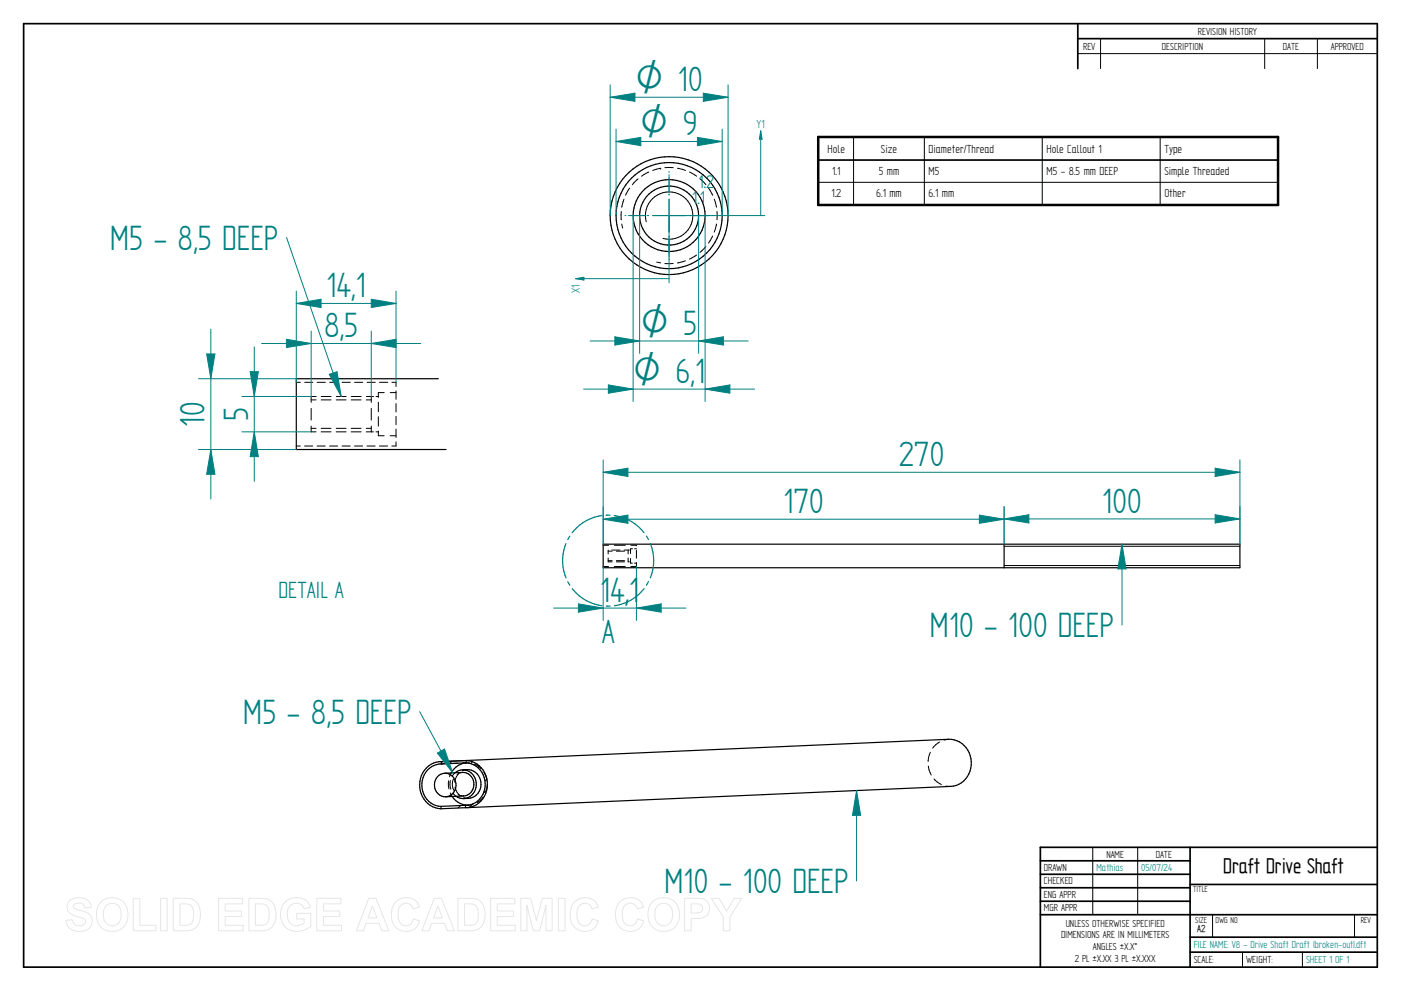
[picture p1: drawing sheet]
<svg xmlns="http://www.w3.org/2000/svg" width="594mm" height="420mm" viewBox="0 0 594 420" stroke-linecap="round" stroke-linejoin="round" font-family="sans-serif">
<g fill="none" stroke="#000" stroke-width=".72">
<path d="M10 10h574v400h-574zM457 10v19.1M457 16.4h127M504.6 359.2v50.8M584 359.2h-142.9v50.8M441.1 365h63.5M441.1 370.7h63.5M441.1 376.4h63.5M504.6 375h79.4M441.1 382.1h63.5M441.1 387.8h142.9M504.6 397.3h79.4"/>
<path d="M504.6 403.7h79.4"/>
</g>
<g fill="none" stroke="#000" stroke-width=".42">
<path d="M466.7 16.4v12.7M536.3 16.4v12.7M558.6 16.4v12.7M457 22.7h127M267 79.8l-1.7 3M270.6 75.8l-2.5 2.5M275.1 72.9l-3.1 1.8M280.1 71.3l-3.3 1M280.2 71.3h.1M281.9 71.1h3.6M287.3 71.3l3.4 1M292.4 72.9l3 1.8"/>
<path d="M296.9 75.8l2.4 2.5M300.4 79.8l1.8 3M263.4 89.7v3.5M263.6 95l.4 1.7M264.6 84.5l-1 3.4M274 94a10 10 0 0 1 8.8-12.6 10 10 0 0 1 10.9 10.8 10 10 0 0 1-12.6 8.9M302.9 84.5l.9 3.3M303.8 95l-.9 3.4M303.8 95h.1M304 89.7v3.5M278.5 111.1l1.7 .4M285.4 111.7h-3.5"/>
<path d="M290.7 110.6l-3.4 .9M295.4 108.1l-3.1 1.8M299.3 104.5l-2.5 2.5M302.2 100.1l-1.8 3M255.8 231.2h2.3M257.9 233.2v1.7M257.9 236.6v1.6h1.7M257.9 233.7h1.7M257.9 237.7h1.7M259.4 233.2h3.5M260.5 231.2h4.7M261.4 238.2h3.4"/>
<path d="M261.4 233.7h3.4M261.4 237.7h3.4M264.7 233.2h2M266.4 236.6v1.6h.3M266.4 233.2v1.7M267 238.2h.4M267.1 233.2h.3M267.4 236.8v2h.8M267.5 231.2h2.4v.2M268.2 232.7h-.8v2M269 238.8h.9M269.1 232.7h.8"/>
<path d="M269.9 233.3v3.4M269.9 238.5v1.7h-2.4M425.8 239.8h100M425.8 231.6h100M255.8 240.2h2.3M260.5 240.2h4.6M463.4 359.2v28.6M482.4 359.2v28.6M514.2 387.9v9.4M574.4 387.9v9.4M526.9 403.7v6.3M552.3 403.7v6.3"/>
</g>
<g fill="none" stroke="#000" stroke-width=".51">
<path d="M255.8 230.7h270v10h-270zM425.8 230.7v10"/>
<circle cx="283.7" cy="91.4" r="25"/>
<circle cx="283.7" cy="91.4" r="12.5"/>
<circle cx="283.7" cy="91.4" r="15.3"/>
<circle cx="283.7" cy="91.4" r="22.5"/>
</g>
<path d="M283.7 91.4v28.5M244.1 118.2h39.6M244.1 118.2l3.5-.6v1.1z" fill="none" stroke="#008080" stroke-width=".42"/>
<path d="M244.1 118.2l3.5-.6v1.1z" fill="#008080"/>
<path d="M322.6 55.5l.6 3.5h-1.2zM322.6 55.5v35.9M283.7 91.4h40.6" fill="none" stroke="#008080" stroke-width=".42"/>
<path d="M322.6 55.5l.6 3.5h-1.2z" fill="#008080"/>
<path d="M361.9 58.1v28.8M392 58.1v28.8M442 58.1v28.8M491.9 58.1v28.8M347 77.3h194.9" fill="none" stroke="#000" stroke-width=".42"/>
<path d="M347 67.9h194.9" fill="none" stroke="#000" stroke-width=".72"/>
<path d="M347 58.1h194.9v28.8h-194.9z" fill="none" stroke="#000" stroke-width="1.1"/>
<g fill="none" stroke="#008080" stroke-width=".42">
<path d="M258.7 36v55.4M298.2 39.5l10.5 1.7-10.5 1.8zM308.7 36v55.4M283.7 72.6v.5M283.7 74v7.7M265 91.4h.4M266.4 91.4h7.6M274.6 91.4h.4M276.7 91.4h14M283.7 84.4v14M283.7 82.3v.3M292.5 91.4h.4"/>
<path d="M293.4 91.4h7.7M302 91.4h.5M283.7 100.2v.4M283.7 101.1v7.7M283.7 109.7v.5"/>
</g>
<path d="M298.2 39.5l10.5 1.7-10.5 1.8z" fill="#008080"/>
<path d="M258.7 41.2l10.5-1.7v3.5z" fill="none" stroke="#008080" stroke-width=".42"/>
<path d="M258.7 41.2l10.5-1.7v3.5z" fill="#008080"/>
<path d="M258.7 41.2h50M261.2 54.7v36.7M295.7 58.3l10.5 1.7-10.5 1.8zM306.2 54.7v36.7" fill="none" stroke="#008080" stroke-width=".42"/>
<path d="M295.7 58.3l10.5 1.7-10.5 1.8z" fill="#008080"/>
<path d="M261.2 60l10.5-1.7v3.5z" fill="none" stroke="#008080" stroke-width=".42"/>
<path d="M261.2 60l10.5-1.7v3.5z" fill="#008080"/>
<path d="M261.2 60h45M268.5 91.4v78.8M299 91.4v78.8M258 163.2l10.5 1.8-10.5 1.7z" fill="none" stroke="#008080" stroke-width=".42"/>
<path d="M258 163.2l10.5 1.8-10.5 1.7z" fill="#008080"/>
<path d="M299 165l10.5-1.8v3.5z" fill="none" stroke="#008080" stroke-width=".42"/>
<path d="M299 165l10.5-1.8v3.5z" fill="#008080"/>
<path d="M271.2 91.4v58.4M296.2 91.4v58.4M260.7 142.8l10.5 1.8-10.5 1.7zM247.5 165h72.5" fill="none" stroke="#008080" stroke-width=".42"/>
<path d="M260.7 142.8l10.5 1.8-10.5 1.7z" fill="#008080"/>
<path d="M296.2 144.6l10.5-1.8v3.5z" fill="none" stroke="#008080" stroke-width=".42"/>
<path d="M296.2 144.6l10.5-1.8v3.5z" fill="#008080"/>
<path d="M250.2 144.6h67M255.8 195v35.7M525.8 195v35.7M255.8 200.2l10.5-1.7v3.5z" fill="none" stroke="#008080" stroke-width=".42"/>
<path d="M255.8 200.2l10.5-1.7v3.5z" fill="#008080"/>
<path d="M515.3 198.5l10.5 1.7-10.5 1.8z" fill="none" stroke="#008080" stroke-width=".42"/>
<path d="M515.3 198.5l10.5 1.7-10.5 1.8z" fill="#008080"/>
<path d="M255.8 200.2h270M425.8 214.8v15.9M515.3 218.2l10.5 1.8-10.5 1.7zM525.8 214.8v15.9" fill="none" stroke="#008080" stroke-width=".42"/>
<path d="M515.3 218.2l10.5 1.8-10.5 1.7z" fill="#008080"/>
<path d="M425.8 220l10.5-1.8v3.5z" fill="none" stroke="#008080" stroke-width=".42"/>
<path d="M425.8 220l10.5-1.8v3.5z" fill="#008080"/>
<path d="M255.8 214.9v15.8M415.3 218.4l10.5 1.7-10.5 1.8zM425.8 214.9v15.8M425.8 220h100" fill="none" stroke="#008080" stroke-width=".42"/>
<path d="M415.3 218.4l10.5 1.7-10.5 1.8z" fill="#008080"/>
<path d="M255.8 220.1l10.5-1.7v3.5z" fill="none" stroke="#008080" stroke-width=".42"/>
<path d="M255.8 220.1l10.5-1.7v3.5z" fill="#008080"/>
<path d="M255.8 220.1h170M245.3 256l10.5 1.8-10.5 1.7zM255.8 240.2v22.9M269.9 240.2v22.9" fill="none" stroke="#008080" stroke-width=".42"/>
<path d="M245.3 256l10.5 1.8-10.5 1.7z" fill="#008080"/>
<path d="M269.9 257.8l10.5-1.8v3.5z" fill="none" stroke="#008080" stroke-width=".42"/>
<path d="M269.9 257.8l10.5-1.8v3.5z" fill="#008080"/>
<path d="M125.6 123.4v38.7M157.4 126.9l10.5 1.8-10.5 1.7zM167.9 123.4v38.7M234.8 257.8h56.1" fill="none" stroke="#008080" stroke-width=".42"/>
<g fill="none" stroke="#000" stroke-width=".42">
<path d="M125.6 162.1h1.8M129.2 162.1h3.5M131.9 173.1v5M131.9 169.5h2.1M134.1 168.1h-2.2v2.5M134.5 162.1h3.5M136.2 169.5h4.2M136.2 168.1h4.2M139.8 162.1h3.4M142.6 169.5h4.2M142.6 168.1h4.2M145.1 162.1h3.4"/>
<path d="M148.9 169.5h4.2M149 168.1h4.2M150.4 162.1h3.4M155.3 169.5h2.1M155.7 162.1h3.4M157.4 168.1v2.5M157.4 173.1v5M158.4 168.1h-3M159.5 168.1h.9M160.4 170.6v4M160.4 176.7v4M160.9 162.1h3.5"/>
<path d="M162.9 166.5h-2.5v2M165.5 166.5h2.4M166.2 162.1h1.7v1.8M167.9 165.7v3.6M167.9 171.1v3.6M167.9 176.5v3.6M125.6 189.1h1.7M129.2 189.1h3.4M131.9 180.6v2.5h2.1M131.9 181.6h2.1M134.4 189.1h3.5M136.2 183.1h4.2"/>
<path d="M136.2 181.6h4.2M139.7 189.1h3.5M142.6 183.1h4.2M142.6 181.6h4.2M145 189.1h3.5M148.9 183.1h4.2M148.9 181.6h4.2M150.3 189.1h3.5M155.3 181.6h2.1M155.6 189.1h3.5M157.4 180.6v2.5M158.4 183.1h-3.1"/>
<path d="M159.4 183.1h1M160.4 182.8v1.9h2.5M160.9 189.1h3.5M165.4 184.7h2.5M167.9 181.9v3.6M167.9 187.3v1.8h-1.7"/>
</g>
<path d="M185.9 160.6h-60.3v30h63.5" fill="none" stroke="#000" stroke-width=".51"/>
<path d="M157.4 126.9l10.5 1.8-10.5 1.7z" fill="#008080"/>
<path d="M125.6 128.7l10.5-1.8v3.5z" fill="none" stroke="#008080" stroke-width=".42"/>
<path d="M125.6 128.7l10.5-1.8v3.5z" fill="#008080"/>
<path d="M125.6 128.7h42.3M131.9 140.4v27.7M157.4 140.4v27.7M157.4 145.6l10.5-1.8v3.6z" fill="none" stroke="#008080" stroke-width=".42"/>
<path d="M157.4 145.6l10.5-1.8v3.6z" fill="#008080"/>
<path d="M121.4 143.8l10.5 1.8-10.5 1.8z" fill="none" stroke="#008080" stroke-width=".42"/>
<path d="M121.4 143.8l10.5 1.8-10.5 1.8z" fill="#008080"/>
<path d="M87.6 150.1h3.5l-1.7 10.5zM110.9 145.6h67.5M84.2 160.6h41.4M84.2 190.6h41.4" fill="none" stroke="#008080" stroke-width=".42"/>
<path d="M87.6 150.1h3.5l-1.7 10.5z" fill="#008080"/>
<path d="M89.4 190.6l1.7 10.5h-3.5z" fill="none" stroke="#008080" stroke-width=".42"/>
<path d="M89.4 190.6l1.7 10.5h-3.5z" fill="#008080"/>
<path d="M89.4 139.6v72M102.6 168.1h29.3M102.6 183.1h29.3M107.8 183.1l1.8 10.5h-3.5z" fill="none" stroke="#008080" stroke-width=".42"/>
<path d="M107.8 183.1l1.8 10.5h-3.5z" fill="#008080"/>
<path d="M106.1 157.6h3.5l-1.8 10.5z" fill="none" stroke="#008080" stroke-width=".42"/>
<path d="M106.1 157.6h3.5l-1.8 10.5z" fill="#008080"/>
<path d="M107.8 147.1v57M475.8 230.7v34.3" fill="none" stroke="#008080" stroke-width=".42"/>
<g fill="none" stroke="#000" stroke-width=".42">
<path d="M394.5 318.9l-.9 3.9M398.4 314.6l-1.6 1.2-1.3 1.4M402.2 313.4l-1.9 .4M188.6 323.8l-1.9 .1M190.2 331l.2 3.5M190.9 336.2l.8 1.5M191 330.9l-.2 1.8 .4 1.9M191.3 327.7l-.7 1.6M191.6 322.7l-1 1.1M192.1 336.3l1.3 1.3M192.1 336.3h.1M192.3 330.3l-.5 1.9 .2 1.9 .5 1"/>
<path d="M192.9 333.7l.9 2.3 1.1 1.1M192.9 327.6l-1.2 1.5M194.2 336.9l2.4 .6M194.2 323.6l-3.7 .1M194.5 328l-1 1.3-.7 2.3M196.2 327.5l-2.4 .8M196.7 338.2l1.9 .3M197.4 323.5h1.8M198 323.4l-1.8 .1M198.1 326.3l-2 .5M200.4 323l-.8 .8M201.1 323.9l1.8 1 1.1 1"/>
<path d="M203.2 324.7l-.7 .6M204.9 337.9l-2.6 2.4M205.2 327.4l1.3 3.4M206.4 334.9l-1.4 1.4M206.5 330.4l-.9 .7M206.6 332.7l-.7 3.5M393.7 324.8l.2 1.6 1 2.2M396.1 330.2l1.4 1.4 1.7 1M401.1 333.2l2 .2M195.3 341.5l-1.1 1.1M197.9 341.4h.3M198.3 341.4h.2"/>
<path d="M198.7 341.4h.1M198.7 341.4h-.2M200.4 340.9l-1.4 1.4M200.6 341.1l-1.9 .3"/>
</g>
<g fill="none" stroke="#000" stroke-width=".51">
<path d="M186.7 322.9l215.5-9.5a10.2 10.2 0 0 1 9.2 6.7 10.2 10.2 0 0 1-2.8 11 8.7 8.7 0 0 1-5.5 2.3l-205.2 9M187.3 323.9a9.1 9.1 0 0 0-8.2 6.7 9.1 9.1 0 0 0 3.6 9.9 7.7 7.7 0 0 0 4.3 1.4M187.3 323.9v-1a10.1 10.1 0 0 0-9 6.9 10.1 10.1 0 0 0 3.1 10.9 9 9 0 0 0 5.6 2.2M188.6 327.8a5 5 0 0 0-4.4 5.2 5 5 0 0 0 4.8 4.8M188.6 327.8a5 5 0 0 1 4.8 4.8 5 5 0 0 1-4.4 5.2M188.6 327.8l6.8-.3a5 5 0 0 1 5.6 4.8 5 5 0 0 1-5.2 5.2l-6.8 .3M191.7 337.7l1.5 1.7 1.9 1.3 3.2 .7M192.9 327.6a5.8 5.8 0 0 1 7.1 .3 5.8 5.8 0 0 1 1.6 6.9l-1 1.7a5.3 5.3 0 0 1-4 2.1M193.4 337.6l1.5 .8 1.7 .2M196.1 326.4a6.2 6.2 0 0 1 7.9 5.8 6.2 6.2 0 0 1-7.4 6.4M197.4 323.5l-2 .5-1.9 1.1-2.2 2.6M197.6 323.4l.1-.9a9.2 9.2 0 0 1 8.3 6.3"/>
<path d="M197.6 323.4l-10.3 .5M197.6 323.4a9.1 9.1 0 0 1 8.1 8.6 9.1 9.1 0 0 1-7.2 9.4h-1.1M206 328.8a9.9 9.9 0 0 1-8.6 13.6M187 341.9v1M197.4 341.4v1M197.4 342.4l-10.4 .5M197.4 341.4l-10.4 .5"/>
</g>
<path d="M475.8 230.7l1.7 10.5h-3.5z" fill="#008080"/>
<path d="M475.8 230.7l1.7 10.5h-3.5zM363.2 335.2v38.3" fill="none" stroke="#008080" stroke-width=".42"/>
<path d="M363.2 335.2l1.7 10.5h-3.4z" fill="#008080"/>
<path d="M178 301.7l14 26M363.2 335.2l1.7 10.5h-3.4z" fill="none" stroke="#008080" stroke-width=".42"/>
<path d="M185.5 319.3l3-1.7 3.5 10.1z" fill="#008080"/>
<path d="M121.5 100.6l23.2 67.5M185.5 319.3l3-1.7 3.5 10.1z" fill="none" stroke="#008080" stroke-width=".42"/>
<path d="M139.6 158.7l3.3-1.1 1.8 10.5z" fill="#008080"/>
<path d="M139.6 158.7l3.3-1.1 1.8 10.5z" fill="none" stroke="#008080" stroke-width=".42"/>
<path d="M255.2 218.6a19 19 0 0 0-12.6 7.3M257 218.4h1.7M260.5 218.6a18.7 18.7 0 0 1 12.6 7.2M240 230.5a19.1 19.1 0 0 0 0 14.5M241.6 227.3l-.9 1.5M274.1 227.3l.9 1.5M275.8 230.4a19.1 19.1 0 0 1 0 14.6M240.7 246.6l.9 1.5M242.6 249.6a19.1 19.1 0 0 0 12.7 7.2M257 257h1.7M273.1 249.6a18.8 18.8 0 0 1-12.6 7.2M275 246.6l-.9 1.5" fill="none" stroke="#008080" stroke-width=".51"/>
<g fill="none" stroke="#e6e6e6" stroke-width=".42">
<path d="M29.6 381.8a6.5 6.5 0 0 1 8.5 .8l.6 2.2-2.8 .1a2.7 2.7 0 0 0-2.1-2 2.7 2.7 0 0 0-2.7 1.1 1.87 1.87 0 0 0 2.2 1.8l1.4 .4a4.4 4.4 0 0 1 4 6.2 6.4 6.4 0 0 1-9.1 1.3l-1.2-1.8-.5-1.7 2.7-.3a2.94 2.94 0 0 0 2.6 2.6 2.94 2.94 0 0 0 3.1-1.9 2.67 2.67 0 0 0-2.9-1.8 4.9 4.9 0 0 1-5-4.3l.4-1.6zM43.1 382.1a6.9 6.9 0 0 1 8.2-.5 6.9 6.9 0 0 1 2.8 7.7 6.7 6.7 0 0 1-8 5.5 6.7 6.7 0 0 1-5.1-8.3 6.4 6.4 0 0 1 2.1-4.4zM44.8 384.2a3.9 3.9 0 0 1 4.6-.8 3.9 3.9 0 0 1 2 4.3 3.8 3.8 0 0 1-1.9 4.3 3.8 3.8 0 0 1-4.6-.7 6.6 6.6 0 0 1-.1-7.1zM56.5 381h2.8v11.3h6.9v2.3h-9.7zM68.1 380.9h2.8v13.7h-2.8zM73.5 380.9h5a5.9 5.9 0 0 1 6.5 7 5.9 5.9 0 0 1-6.3 6.7h-5.2zM76.3 383.2h1.8a3.4 3.4 0 0 1 4 3.9v1.2a3.2 3.2 0 0 1-3.8 4h-2zM92.7 380.9h10.2v2.3h-7.4v3h6.9v2.4h-6.9v3.7h7.7v2.3h-10.5zM105.5 380.9h5.1a5.9 5.9 0 0 1 6.4 7 5.9 5.9 0 0 1-6.3 6.7h-5.2zM108.3 383.2h1.9a3.4 3.4 0 0 1 4 3.9v1.2a3.2 3.2 0 0 1-3.8 4h-2.1zM120.9 382.4a7.3 7.3 0 0 1 9.7 .1l1 2.2-2.7 .5a3.7 3.7 0 0 0-4.6-2 3.7 3.7 0 0 0-2.5 4.4 4.2 4.2 0 0 0 2.2 4.5 4.2 4.2 0 0 0 5-.8v-1.7h-3.2v-2.3h6v5.4a8.1 8.1 0 0 1-11.8-.8 8.3 8.3 0 0 1 .9-9.5zM134.4 380.9h10.2v2.3h-7.4v3h6.9v2.4h-6.9v3.7h7.6v2.3h-10.4z"/>
<path d="M156.4 380.9h3l5.5 13.7h-3l-1.2-3.1h-5.5l-1.1 3.1h-3zM157.9 384.1l1.9 5.1h-3.7zM167.7 382.5a6 6 0 0 1 10.2 2.1l-2.8 .7a3.2 3.2 0 0 0-3.9-2.2 3.2 3.2 0 0 0-2.4 3.8 4.6 4.6 0 0 0 2.5 5.5 3.2 3.2 0 0 0 4-2.8l2.6 .8a6.1 6.1 0 0 1-7.2 4.3 6.1 6.1 0 0 1-4.8-6.8 7.7 7.7 0 0 1 1.8-5.4zM184.1 380.9h3.1l5.5 13.7h-3l-1.2-3.1h-5.5l-1.1 3.1h-3zM185.7 384.1l1.9 5.1h-3.8zM194.2 380.9h5a5.9 5.9 0 0 1 6.5 7 5.9 5.9 0 0 1-6.3 6.7h-5.2zM197 383.2h1.8a3.4 3.4 0 0 1 4 3.9v1.2a3.2 3.2 0 0 1-3.8 4h-2zM208.1 380.9h10.2v2.3h-7.4v3h6.9v2.4h-6.9v3.7h7.6v2.3h-10.4zM220.8 380.9h4.2l2.5 9.3 2.4-9.3h4.2v13.7h-2.5l-.1-10.8-2.7 10.8h-2.7l-2.7-10.8v10.8h-2.6zM236.8 380.9h2.8v13.7h-2.8zM243.5 382.5a6 6 0 0 1 10.2 2.1l-2.8 .7a3.2 3.2 0 0 0-3.8-2.2 3.2 3.2 0 0 0-2.4 3.8 4.6 4.6 0 0 0 2.4 5.5 3.2 3.2 0 0 0 4-2.8l2.6 .8a6.1 6.1 0 0 1-7.2 4.3 6.1 6.1 0 0 1-4.7-6.8 7.7 7.7 0 0 1 1.7-5.4zM262.7 382.5a6 6 0 0 1 10.2 2.1l-2.7 .7a3.2 3.2 0 0 0-3.9-2.2 3.2 3.2 0 0 0-2.4 3.8 4.6 4.6 0 0 0 2.4 5.5 3.2 3.2 0 0 0 4-2.8l2.7 .8a6.1 6.1 0 0 1-7.2 4.3 6.1 6.1 0 0 1-4.8-6.8 7.7 7.7 0 0 1 1.7-5.4z"/>
<path d="M277 382.1a6.9 6.9 0 0 1 8.2-.5 6.9 6.9 0 0 1 2.8 7.7 6.7 6.7 0 0 1-8.1 5.5 6.7 6.7 0 0 1-5.1-8.3 6.4 6.4 0 0 1 2.2-4.4zM278.7 384.2a3.9 3.9 0 0 1 4.6-.8 3.9 3.9 0 0 1 1.9 4.3 3.8 3.8 0 0 1-1.8 4.3 3.8 3.8 0 0 1-4.7-.7 6.6 6.6 0 0 1 0-7.1zM290.3 380.9h5.2a4.4 4.4 0 0 1 5.4 4.3 4.4 4.4 0 0 1-5.4 4.2h-2.4v5.2h-2.8zM293.1 383.2h1.8a2.1 2.1 0 0 1 2.6 .6 2.1 2.1 0 0 1 0 2.6 3.4 3.4 0 0 1-2.9 .7h-1.5zM301.6 380.9h3.3l3.2 5.4 3.2-5.4h3.2l-5 7.9v5.8h-2.8v-5.8z"/>
</g>
<g font-size="16.9" fill="#008080">
<text x="46.7" y="105.9">M5 - 8,5 DEEP</text>
<text x="138.4" y="126">14,1</text>
<text x="137.4" y="143">8,5</text>
<text x="105.2" y="178.6" transform="rotate(-90 105.2 178.6)">5</text>
<text x="86.8" y="180.8" transform="rotate(-90 86.8 180.8)">10</text>
<text x="381.1" y="197.6">270</text>
<text x="332.2" y="217.5">170</text>
<text x="467.4" y="217.4">100</text>
<text x="254.5" y="255.2">14,1</text>
<text x="394.3" y="270.3">M10 - 100 DEEP</text>
<text x="103.2" y="307">M5 - 8,5 DEEP</text>
<text x="281.8" y="378.8">M10 - 100 DEEP</text>
</g>
<g font-size="16.2" fill="#008080">
<text x="269.5" y="38.6">O 10</text>
<text x="271.5" y="57.4">O 9</text>
<text x="271.7" y="141.9">O 5</text>
<text x="268.4" y="162.3">O 6,1</text>
</g>
<text font-size="16.1" fill="#008080" x="255.1" y="272.5">A</text>
<text font-size="11.3" fill="#008080" x="118.1" y="253.5">DETAIL A</text>
<text font-size="10.1" x="518.7" y="370.2">Draft Drive Shaft</text>
<g font-size="8.9" fill="#008080">
<text x="296.2" y="79.7">1.2</text>
<text x="293.5" y="86.5">1.1</text>
</g>
<g font-size="5.6" fill="#008080">
<text x="320.8" y="54.3">Y1</text>
<text x="245.9" y="124.3" transform="rotate(-90 245.9 124.3)">X1</text>
</g>
<g font-size="5.6">
<text x="350.9" y="64.7">Hole</text>
<text x="373.5" y="64.7">Size</text>
<text x="393.7" y="64.7">Diameter/Thread</text>
<text x="443.7" y="64.7">Hole Callout 1</text>
<text x="493.7" y="64.7">Type</text>
<text x="352.9" y="74.3">1.1</text>
<text x="372.6" y="74.3">5 mm</text>
<text x="393.7" y="74.3">M5</text>
<text x="443.7" y="74.3">M5 - 8.5 mm DEEP</text>
<text x="493.7" y="74.3">Simple Threaded</text>
<text x="352.5" y="83.6">1.2</text>
<text x="371.5" y="83.6">6.1 mm</text>
<text x="393.7" y="83.6">6.1 mm</text>
<text x="493.7" y="83.6">Other</text>
</g>
<g font-size="4.9">
<text x="507.9" y="14.7">REVISION HISTORY</text>
<text x="459.3" y="21">REV</text>
<text x="492.7" y="21">DESCRIPTION</text>
<text x="544" y="21">DATE</text>
<text x="564.3" y="21">APPROVED</text>
<text x="469.1" y="363.6">NAME</text>
<text x="490.1" y="363.6">DATE</text>
<text x="442.7" y="369.3">DRAWN</text>
<text x="442.7" y="375">CHECKED</text>
<text x="442.7" y="380.7">ENG APPR</text>
<text x="442.7" y="386.4">MGR APPR</text>
<text x="451.9" y="392.9">UNLESS OTHERWISE SPECIFIED</text>
<text x="449.9" y="397.9">DIMENSIONS ARE IN MILLIMETERS</text>
<text x="455.7" y="407.8">2 PL ±X.XX 3 PL ±X.XXX</text>
<text x="463.5" y="402.9">ANGLES ±X.X°</text>
<text x="506.2" y="408.3">SCALE:</text>
<text x="528.4" y="408.3">WEIGHT:</text>
</g>
<g font-size="4.9" fill="#008080">
<text x="464.9" y="369.3">Mathias</text>
<text x="483.9" y="369.3">05/07/24</text>
<text x="506.2" y="402">FILE NAME: V8 - Drive Shaft Draft (broken-out).dft</text>
<text x="553.8" y="408.4">SHEET 1 OF 1</text>
</g>
<text font-size="4.8" x="507.7" y="395.3">A2</text>
<g font-size="4.1">
<text x="505.9" y="378.3">TITLE</text>
<text x="506.9" y="391.1">SIZE</text>
<text x="515.4" y="391.1">DWG NO</text>
<text x="577" y="391.1">REV</text>
</g>
</svg>
